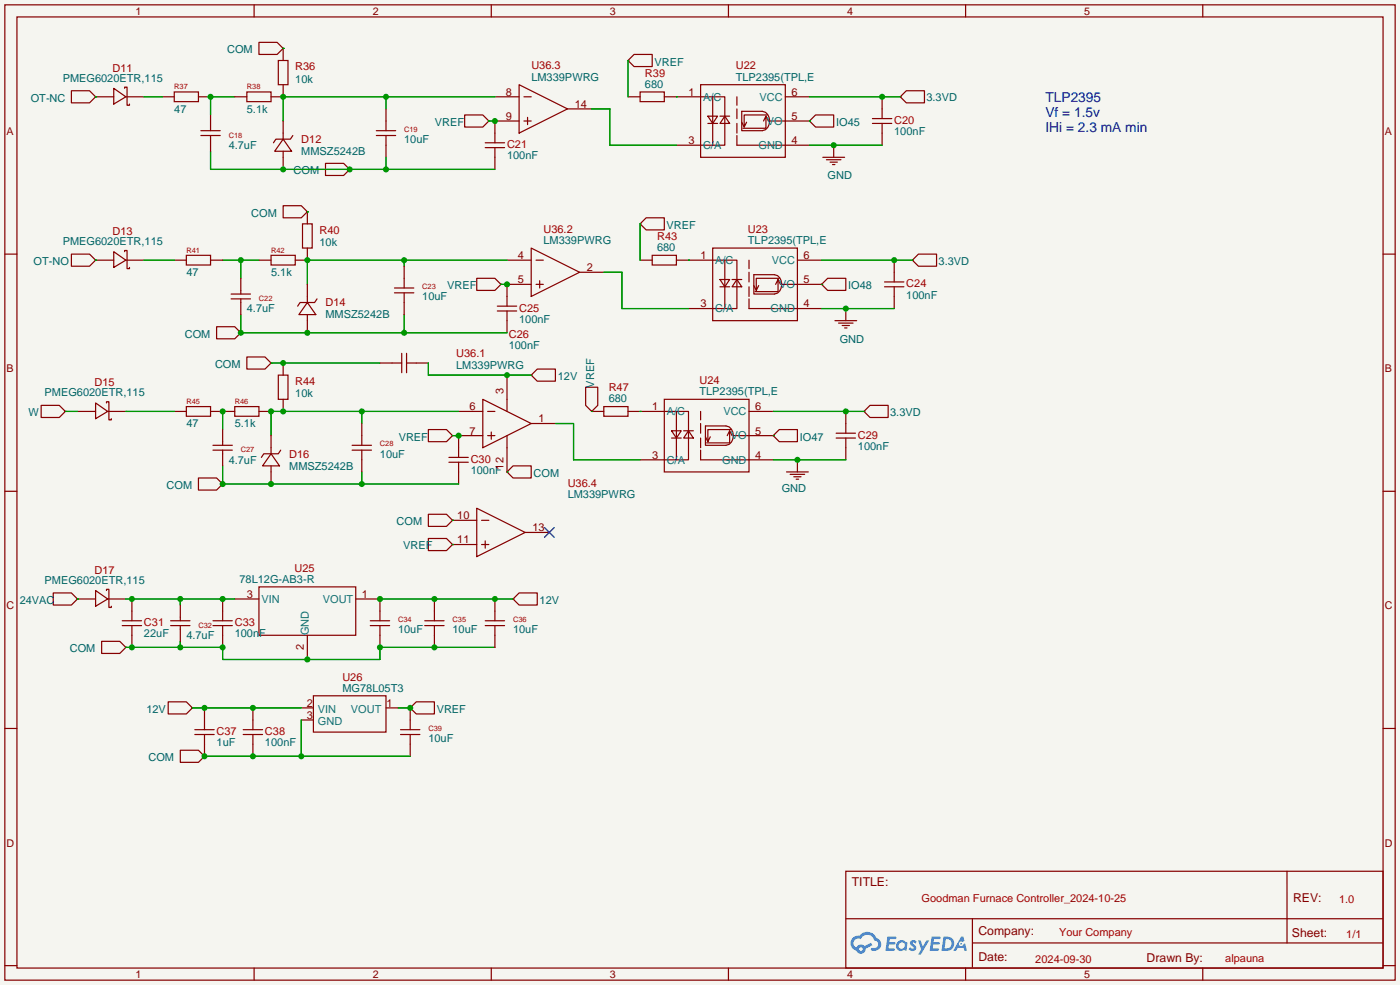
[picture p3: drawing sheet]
<svg xmlns="http://www.w3.org/2000/svg" width="294mm" height="207mm" viewBox="0 0 294 207" stroke-linecap="round" stroke-linejoin="round" font-family="sans-serif">
<path d="M0 0h293.9v206.8h-293.9z" fill="#f5f5f0"/>
<g fill="none" stroke="#850000" stroke-width=".25">
<path d="M1 1h291.9v204.7h-291.9zM3.6 3.6h286.7v199.6h-286.7zM53.3 1v2.6M103.1 1v2.6M152.9 1v2.6M202.7 1v2.6M252.5 1v2.6M1 53.3h2.6M290.3 53.3h2.6M1 103.1h2.6M290.3 103.1h2.6M1 152.9h2.6"/>
<path d="M290.3 152.9h2.6M177.5 182.9h112.8v20.3h-112.8zM177.6 192.8h112.6M204.1 197.9h86.1M204.1 192.8v10.2M270.2 182.9v15M1 202.7h2.6M53.3 203.2v2.5M103.1 203.2v2.5M152.9 203.2v2.5M202.7 203.2v2.5M252.5 203.2v2.5"/>
<path d="M290.3 202.7h2.6"/>
</g>
<g fill="#5487ff">
<path d="M191.2 197.5l.5-.2 .4 .1 .3 .3-.2 .4a.33 .33 0 0 0-.3-.3 .33 .33 0 0 0-.4 .1l.1 .1a.86 .86 0 0 1 .7 .7 .86 .86 0 0 1-.3 .8l-.7 .1-.6-.4 .4-.4 .5 .3 .2-.1v-.2a.88 .88 0 0 1-.6-1.3z"/>
<path d="M192.7 197.4h.6l.4 1.3 .8-1.3h.6l-1.8 3h-.6l.6-1.1z"/>
<path d="M186.3 196.6h1.6l.3 .1-.1 .4h-1.3l-.1 .6h1.1l.2 .3-.3 .3h-1.1l-.1 .8h1.2l.1 .2-.1 .2-1.8 .1z"/>
<path d="M195.6 196.6h1.6l.2 .1v.4h-1.3l-.1 .6h1.1l.2 .3-.3 .3h-1.1l-.1 .8h1.2l.1 .2-.1 .2-1.9 .1z"/>
<path d="M201.7 196.6h.5l.3 .9-.5 .2a.5 .5 0 0 0-.7 .2 .5 .5 0 0 0 .3 .7 .5 .5 0 0 0 .6-.4l.4-.2 .4 1.6h-.6l-.1-.7h-1.2l-.4 .7h-.6z"/>
<path d="M198 196.6l-.4 3h1a1.51 1.51 0 0 0 1.7-1.5 1.51 1.51 0 0 0-1.8-1.5zM198.6 197.1a1.02 1.02 0 0 1 1.1 1.2 1.02 1.02 0 0 1-1.4 .8z"/>
<path d="M188.5 197.6a1.11 1.11 0 0 0-.3 1.6 1.11 1.11 0 0 0 1.6 .2l.5 .2 .2-1.7-.4-.2a1.02 1.02 0 0 0-1.6-.1zM188.6 198.5a.67 .67 0 0 1 1.3 0 .67 .67 0 0 1-1.3 0z"/>
<path d="M179 196.9a1.58 1.58 0 0 0 .8 2.6 1.01 1.01 0 0 0 1.1 .7 1.01 1.01 0 0 0 .8-1.1l1.4-.7-.3-.5-1.3 .7a1.03 1.03 0 0 0-1.7 .3 1 1 0 0 1-.5-1.4 1 1 0 0 1 1.4-.3 1.49 1.49 0 0 1 1.5-1 1.49 1.49 0 0 1 1.4 1.2 .82 .82 0 0 1 .7 1.1 .82 .82 0 0 1-1.2 .5l-.3 .1v.3a1.4 1.4 0 0 0 2-.6 1.4 1.4 0 0 0-.8-1.9 2.19 2.19 0 0 0-3.7-.5l-.8 .1zM180.3 199.2a.4 .4 0 0 1 .8 0 .4 .4 0 0 1-.8 0z"/>
<circle cx="201.8" cy="198.1" r=".19"/>
</g>
<g fill="none" stroke="#850000" stroke-width=".25">
<path d="M15 19.1h3.8l1.3 1.2-1.3 1.3h-3.8zM23.9 18.5l2.5 1.8-2.5 1.5zM26.2 18.5v-.2h.5v3.8h.5v-.3M36.6 19.3h5.1v2h-5.1zM51.8 19.3h5.1v2h-5.1zM54.4 8.9h3.8l1.2 1.3-1.2 1.2h-3.8zM58.4 12.7h2.1v5.1h-2.1zM59.4 10.2h.1M59.4 17.8v2.5h-2.5M59.4 10.2v2.5M109 17.8l10.1 5.1-10.1 5zM131.8 12.7l1.3-1.3h3.8v2.6h-3.8z"/>
<path d="M131.8 12.7h.1M134.4 19.3h5v2h-5zM147.1 17.8h17.7v15.2h-17.7zM20.1 20.3h.1M20.1 20.3h3.8M26.4 20.3h3.8M34 20.3h2.6M41.7 20.3h2.5M42.2 28.4h4M42.2 27.4h4M44.2 24.1v3.3M44.2 28.4v3.4"/>
<path d="M49.3 20.3h2.5M59.4 29.2l1.8 2.6h-3.5zM59.4 25.4v3.8M59.4 31.8v3.8M61.5 28.4l-.5 .8h-3.1l-.5 .8M68.3 34.3h3.8l1.3 1.3-1.3 1.2h-3.8zM73.4 35.6h.1M79 28.4h4.1M79 27.4h4.1M81 22.9v4.5M81 28.4v4.6M97.5 24.1h3.8l1.3 1.3-1.3 1.3h-3.8z"/>
<path d="M101.9 31h4M101.9 30h4M102.6 25.4h.1M103.9 20.3h5.1M103.9 31v4.6M109 25.4h-5.1v4.6M110 25.4h1.5M110 20.3h1.5M110.7 24.6v1.6M119.1 22.9h5.1M131.8 20.3h2.6M139.4 20.3h10.2v10.2h-7.6"/>
<path d="M148.6 24.4h2l-1 1.5zM148.6 25.9h2M149.6 20.3h2.5v10.2h-2.5M151.1 24.4h2.1M152.1 24.4l1.1 1.5h-2.1zM154.7 20.3v1.8M154.7 22.9v2M154.7 25.9v2M154.7 28.4v2.1h15.2M155.7 23.4h4.3a2.16 2.16 0 0 1 1.2 3.4l-.5 .4-.7 .2h-4.3zM155.7 25.7l.5 1M160.3 25.4l.5-1v2.5h-4.8"/>
<path d="M160.8 24.4l.5 1M161 24.1h-4.8v2.6l.5-1M161.5 25.4h8.4M164.8 20.3h5.1M169.9 25.4l1.3-1.3h3.8v2.6h-3.8zM169.9 25.4h.1M172.7 33h4.6M173.5 33.5h3M174.2 34h1.6M174.8 34.5h.5M175 30.5h.1M175 30.5v2.5"/>
<path d="M183.1 25.9h4.1M183.1 24.9h4.1M185.2 20.3v4.6M185.2 25.9v4.6M189 20.3l1.2-1.2h3.9v2.5h-3.9zM189 20.3h.1M15 53.3h3.8l1.3 1.3-1.3 1.3h-3.8zM20.1 54.6h.1M20.1 54.6h3.8M23.9 52.8l2.5 1.8-2.5 1.5zM26.2 52.8v-.2h.5v3.8h.5v-.3M26.4 54.6h3.8"/>
<path d="M36.6 54.6h2.5M39.1 53.6h5.1v2h-5.1zM44.2 54.6h2.5M50.5 58.4v3.3M54.4 54.6h2.5M56.9 53.6h5.1v2h-5.1zM59.4 43.2h3.8l1.3 1.3-1.3 1.2h-3.8zM63.5 47h2v5.1h-2zM64.5 44.5h.1M64.5 52.1v2.5h-2.5M64.5 44.5v2.5M64.5 59.7v3.8"/>
<path d="M84.8 55.9v4.6M100.1 58.4h3.8l1.3 1.3-1.3 1.3h-3.8zM105.2 59.7h.1M106.4 54.6h5.1M111.5 52.1l10.2 5.1-10.2 5zM111.5 59.7h-5.1v4.6M112.5 54.6h1.5M112.5 59.7h1.5M113.3 58.9v1.6M121.7 57.2h5M134.4 47l1.2-1.3h3.8v2.6h-3.8zM134.4 47h.1"/>
<path d="M134.4 54.6h2.5M136.9 53.6h5.1v2h-5.1zM142 54.6h10.1v10.2h-7.6M149.6 52.1h17.8v15.2h-17.8zM151.1 58.7h2.1l-1.1 1.5zM152.1 54.6h2.6v10.2h-2.6M153.7 58.7h2M154.7 58.7l1 1.5h-2zM157.2 54.6v1.8M157.2 57.2v2M158.2 57.7h4.4a2.16 2.16 0 0 1 1.1 3.3l-.5 .5-.6 .2h-4.4zM158.2 59.9l.5 1.1"/>
<path d="M162.8 59.7l.5-1v2.5h-4.8M163.3 58.7l.5 1M163.6 58.4h-4.9v2.6l.6-1.1M164.1 59.7h8.4M167.4 54.6h5.1M172.5 59.7h.1M173.7 58.4h3.8v2.6h-3.8l-1.2-1.3zM185.7 59.2h4M187.7 54.6v4.6M191.5 54.6h.1M192.8 53.3h3.8v2.6h-3.8l-1.3-1.3zM45.5 68.6h3.8l1.2 1.3-1.2 1.2h-3.8z"/>
<path d="M48.5 62.7h4.1M48.5 61.7h4.1M50.5 69.9h.1M50.5 62.7v3.3M51.8 74.9h3.8l1.3 1.3-1.3 1.3h-3.8zM56.9 76.2h.1M58.4 78.7h2.1v5.1h-2.1zM59.4 76.2v2.5M64.5 63.5l1.8 2.5h-3.6zM64.5 66v3.9M66.5 62.7l-.5 .8h-3l-.5 .8M79.8 76.2h4.5"/>
<path d="M82.8 61.5h4.1M82.8 60.5h4.1M84.3 74.2v4M84.8 61.5v4.5M85.3 76.2h4.6M85.3 74.2v4M104.4 65.3h4.1M104.4 64.3h4.1M106.4 65.3v4.6M106.4 78.7v7.7M111.5 78.7l1.3-1.2h3.8v2.5h-3.8zM111.5 78.7h.1"/>
<path d="M151.1 60.2h2.1M157.2 60.2v2M157.2 62.7v2.1h15.3M175.3 67.3h4.5M176 67.8h3.1M176.8 68.3h1.5M177.3 68.8h.5M177.5 64.8h.1M177.5 64.8v2.5M185.7 60.2h4M187.7 60.2v4.6M8.6 85.1h3.8l1.3 1.3-1.3 1.2h-3.8z"/>
<path d="M13.7 86.4h.1M16.3 86.4h3.8M20.1 84.6l2.5 1.8-2.5 1.5zM22.4 84.6v-.3h.5v3.8h.5v-.2M22.6 86.4h3.8M36.6 86.4h2.5M39.1 85.3h5.1v2.1h-5.1zM44.2 86.4h5.1M44.7 94.5h4.1M44.7 93.5h4.1M46.7 90.2v3.3M46.7 94.5v3.3"/>
<path d="M49.3 85.3h5.1v2.1h-5.1zM54.4 86.4h2.5M56.9 95.3l1.8 2.5h-3.6zM56.9 91.4v3.9M56.9 97.8v3.8M58.9 94.5l-.5 .8h-3l-.5 .7M59.4 83.8v2.6M73.9 94.5h4.1M73.9 93.5h4.1M75.9 88.9v4.6M75.9 94.5v4.6M89.9 90.2h3.8l1.3 1.2-1.3 1.3h-3.8z"/>
<path d="M94.2 97h4.1M94.2 96h4.1M95 91.4h.1M96.3 86.4h5M96.3 97v4.6M101.3 83.8l10.2 5.1-10.2 5.1zM101.3 91.4h-5v4.6M102.4 91.4h1.5M102.4 86.4h1.5M103.1 90.7v1.5M106.4 99.1l1.3-1.3h3.8v2.5h-3.8zM106.4 99.1h.1"/>
<path d="M106.4 91.4v7.7M111.5 88.9h5.1M122.9 81.3h2.6v3.8l-1.3 1.3-1.3-1.3zM124.2 86.4h.1M124.2 86.4h2.5M126.7 85.3h5.1v2.1h-5.1zM131.8 86.4h10.2v10.1h-7.6M139.4 83.8h17.8v15.3h-17.8zM141 90.4h2l-1 1.5zM141 91.9h2M142 86.4h2.5v10.1h-2.5M143.5 90.4h2"/>
<path d="M144.5 90.4l1 1.5h-2zM147.1 86.4v1.7M147.1 88.9v2M147.1 91.9v2.1M147.1 94.5v2h15.2M148.1 89.4h4.3a2.16 2.16 0 0 1 1.1 3.4l-.4 .5-.7 .2h-4.3zM148.1 91.7l.5 1M152.7 91.4l.5-1v2.6h-4.9M153.2 90.4l.5 1M153.4 90.2h-4.8v2.5l.5-1M153.9 91.4h8.4M157.2 86.4h5.1"/>
<path d="M162.3 91.4l1.3-1.2h3.8v2.5h-3.8zM162.3 91.4h.1M165.1 99.1h4.6M165.9 99.6h3M167.4 96.5h.1M167.4 96.5v2.6M175.5 91.9h4.1M175.5 90.9h4.1M177.5 86.4v4.5M177.5 91.9v4.6M181.4 86.4h.1M182.6 85.1h3.8v2.5h-3.8l-1.2-1.2z"/>
<path d="M41.7 100.3h3.8l1.2 1.3-1.2 1.3h-3.8zM46.7 101.6h.1M89.9 108h3.8l1.3 1.2-1.3 1.3h-3.8zM89.9 113h3.8l1.3 1.3-1.3 1.3h-3.8zM95 109.2h.1M95 114.3h.1M95 109.2h5.1M95 114.3h5.1M100.1 106.7l10.1 5.1-10.1 5zM101.1 109.2h1.5M101.1 114.3h1.5M101.9 113.5v1.6"/>
<path d="M110.2 111.8h5.1M166.6 100.1h1.5M167.1 100.6h.5M11.2 124.5h3.8l1.3 1.2-1.3 1.3h-3.8zM16.3 125.7h.1M16.3 125.7h3.8M20.1 124l2.5 1.7-2.5 1.6zM21.3 134.6h3.8l1.3 1.3-1.3 1.3h-3.8zM22.4 124v-.3h.5v3.8h.5v-.2M22.6 125.7h3.8M25.7 131.3h4M25.7 130.3h4"/>
<path d="M26.4 135.9h.1M27.7 125.7v4.6M27.7 131.3v4.6M35.8 131.3h4.1M35.8 130.3h4.1M37.8 127v3.3M37.8 131.3v3.3M44.7 131.3h4.1M44.7 130.3h4.1M46.7 125.7v4.6M46.7 131.3v4.6M49.3 125.7h5.1"/>
<path d="M54.4 123.2h20.3v10.2h-20.3zM64.5 133.4v5M74.7 125.7h5.1v4.6M77.7 131.3h4.1M77.7 130.3h4.1M79.8 131.3v4.6M89.2 131.3h4M89.2 130.3h4M91.2 125.7v4.6M91.2 131.3v4.6M101.9 131.3h4M101.9 130.3h4"/>
<path d="M103.9 125.7v4.6M103.9 131.3v4.6M107.7 125.7l1.3-1.2h3.8v2.5h-3.8zM107.7 125.7h.1M35.3 147.3h3.8l1.3 1.3-1.3 1.3h-3.8zM37.8 157.5h3.9l1.2 1.3-1.2 1.2h-3.9zM40.4 148.6h.1M40.9 154.2h4.1M40.9 153.2h4.1M42.9 158.8h.1M42.9 148.6v4.6M42.9 154.2v4.6"/>
<path d="M51.1 154.2h4M51.1 153.2h4M53.1 148.6v4.6M53.1 154.2v4.6M63.2 148.6h2.6M63.2 151.1h2.6M65.8 146.1h15.2v7.6h-15.2zM81 148.6h2.6M84.1 154.2h4M84.1 153.2h4M86.1 148.6l1.3-1.3h3.8v2.6h-3.8zM86.1 148.6h.1"/>
<path d="M86.1 148.6v4.6M86.1 154.2v4.6"/>
</g>
<path d="M114.3 110.7l2 2.1M116.3 110.7l-2 2.1" fill="none" stroke="#000085" stroke-width=".25"/>
<g fill="none" stroke="#009600" stroke-width=".25">
<path d="M59.4 10.2h.1M131.8 12.7v7.6M20.1 20.3h.1M30.2 20.3h3.8M44.2 31.8v3.8h59.7M49.3 20.3h-5.1v3.8M81 20.3v2.6M81 33v2.6M102.6 25.4h1.3M103.9 20.3h-44.5v5.1M124.2 22.9h3.8v7.6h14M142 20.3h.1"/>
<path d="M169.9 25.4h.1M169.9 20.3h19.1M169.9 30.5h15.3M20.1 54.6h.1M30.2 54.6h6.4M46.7 54.6h7.7M50.5 54.6v3.8M64.5 44.5h.1M84.8 54.6v1.3M105.2 59.7h1.2M106.4 54.6h-41.9v5.1M126.7 57.2h3.9v7.6h13.9"/>
<path d="M134.4 47v7.6M144.5 54.6h.1M172.5 59.7h.1M172.5 54.6h19M50.5 66v3.9h55.9M56.9 76.2h22.9M84.8 66v3.9M89.9 76.2v2.5h21.6M172.5 64.8h15.2M13.7 86.4h2.6M26.4 86.4h10.2M46.7 86.4v3.8"/>
<path d="M46.7 97.8v3.8h49.6M75.9 86.4v2.5M75.9 99.1v2.5M95 91.4h1.3M96.3 86.4h-39.4v5M106.4 99.1h.1M116.6 88.9h3.8v7.6h14M124.2 86.4h.1M134.4 86.4h.1M162.3 91.4h.1M162.3 86.4h19.1M162.3 96.5h15.2"/>
<path d="M95 109.2h.1M95 114.3h.1M16.3 125.7h.1M26.4 125.7h22.9M26.4 135.9h20.3v2.5h33.1v-2.5h24.1M37.8 125.7v1.3M37.8 134.6v1.3M79.8 125.7h27.9M40.4 148.6h22.8M42.9 158.8h43.2M63.2 151.1v7.7M83.6 148.6h2.5"/>
</g>
<g fill="#009600">
<circle cx="185.2" cy="20.3" r=".63"/>
<circle cx="175" cy="30.5" r=".63"/>
<circle cx="46.7" cy="125.7" r=".63"/>
<circle cx="37.8" cy="125.7" r=".63"/>
<circle cx="27.7" cy="125.7" r=".63"/>
<circle cx="103.9" cy="25.4" r=".63"/>
<circle cx="59.4" cy="20.3" r=".63"/>
<circle cx="81" cy="20.3" r=".63"/>
<circle cx="64.5" cy="54.6" r=".63"/>
<circle cx="84.8" cy="54.6" r=".63"/>
<circle cx="106.4" cy="59.7" r=".63"/>
<circle cx="177.5" cy="64.8" r=".63"/>
<circle cx="187.7" cy="54.6" r=".63"/>
<circle cx="50.5" cy="69.8" r=".63"/>
<circle cx="64.5" cy="69.8" r=".63"/>
<circle cx="84.8" cy="69.8" r=".63"/>
<circle cx="46.7" cy="101.6" r=".63"/>
<circle cx="56.9" cy="101.6" r=".63"/>
<circle cx="75.9" cy="101.6" r=".63"/>
<circle cx="177.5" cy="86.4" r=".63"/>
<circle cx="167.4" cy="96.5" r=".63"/>
<circle cx="96.3" cy="91.4" r=".63"/>
<circle cx="56.9" cy="86.4" r=".63"/>
<circle cx="59.4" cy="86.4" r=".63"/>
<circle cx="75.9" cy="86.4" r=".63"/>
<circle cx="106.4" cy="78.7" r=".63"/>
<circle cx="59.4" cy="35.6" r=".63"/>
<circle cx="73.4" cy="35.6" r=".63"/>
<circle cx="81" cy="35.6" r=".63"/>
<circle cx="79.8" cy="135.9" r=".63"/>
<circle cx="64.5" cy="138.4" r=".63"/>
<circle cx="46.7" cy="135.9" r=".63"/>
<circle cx="37.8" cy="135.9" r=".63"/>
<circle cx="27.7" cy="135.9" r=".63"/>
<circle cx="91.2" cy="135.9" r=".63"/>
<circle cx="79.8" cy="125.7" r=".63"/>
<circle cx="91.2" cy="125.7" r=".63"/>
<circle cx="103.9" cy="125.7" r=".63"/>
<circle cx="42.9" cy="148.6" r=".63"/>
<circle cx="53.1" cy="148.6" r=".63"/>
<circle cx="86.1" cy="148.6" r=".63"/>
<circle cx="44.2" cy="20.3" r=".63"/>
<circle cx="50.5" cy="54.6" r=".63"/>
<circle cx="46.7" cy="86.4" r=".63"/>
<circle cx="59.4" cy="76.2" r=".63"/>
<circle cx="63.2" cy="158.7" r=".63"/>
<circle cx="53.1" cy="158.7" r=".63"/>
<circle cx="42.9" cy="158.7" r=".63"/>
</g>
<g font-size="2.9" fill="#0000c2">
<text x="219.5" y="21.5">TLP2395</text>
<text x="219.5" y="24.6">Vf = 1.5v</text>
<text x="219.5" y="27.8">IHi = 2.3 mA min</text>
</g>
<g font-size="2.6" fill="#840000">
<text x="178.8" y="186.1">TITLE:</text>
<text x="271.4" y="189.4">REV:</text>
<text x="205.4" y="196.3">Company:</text>
<text x="271.2" y="196.7">Sheet:</text>
<text x="205.4" y="201.8">Date:</text>
<text x="240.7" y="201.9">Drawn By:</text>
</g>
<g font-size="2.3" fill="#006464">
<text x="47.7" y="11.2">COM</text>
<text x="13.2" y="17.1">PMEG6020ETR,115</text>
<text x="62" y="17.3">10k</text>
<text x="111.5" y="16.9">LM339PWRG</text>
<text x="137.4" y="13.8">VREF</text>
<text x="154.4" y="16.9">TLP2395(TPL,E</text>
<text x="6.4" y="21.3">OT-NC</text>
<text x="36.6" y="23.7">47</text>
<text x="51.8" y="23.7">5.1k</text>
<text x="135.4" y="18.4">680</text>
<text x="194.5" y="21.3">3.3VD</text>
<text x="91.3" y="26.4">VREF</text>
<text x="175.5" y="26.5">IO45</text>
<text x="187.7" y="28.4">100nF</text>
<text x="48" y="31.3">4.7uF</text>
<text x="63.2" y="32.6">MMSZ5242B</text>
<text x="84.8" y="30">10uF</text>
<text x="106.4" y="33.5">100nF</text>
<text x="61.6" y="36.6">COM</text>
<text x="173.7" y="37.6">GND</text>
<text x="52.8" y="45.4">COM</text>
<text x="13.2" y="51.4">PMEG6020ETR,115</text>
<text x="67.1" y="51.6">10k</text>
<text x="114.1" y="51.2">LM339PWRG</text>
<text x="137.9" y="52.7">680</text>
<text x="139.9" y="48.1">VREF</text>
<text x="157" y="51.2">TLP2395(TPL,E</text>
<text x="7" y="55.6">OT-NO</text>
<text x="39.1" y="58">47</text>
<text x="56.9" y="58">5.1k</text>
<text x="197" y="55.6">3.3VD</text>
<text x="51.8" y="65.6">4.7uF</text>
<text x="88.6" y="63">10uF</text>
<text x="93.8" y="60.7">VREF</text>
<text x="178.1" y="60.8">IO48</text>
<text x="190.2" y="62.7">100nF</text>
<text x="38.8" y="70.8">COM</text>
<text x="68.3" y="66.8">MMSZ5242B</text>
<text x="109" y="67.7">100nF</text>
<text x="176.3" y="71.9">GND</text>
<text x="45.1" y="77.2">COM</text>
<text x="95.8" y="77.4">LM339PWRG</text>
<text x="106.8" y="73.3">100nF</text>
<text x="9.4" y="83.2">PMEG6020ETR,115</text>
<text x="62" y="83.4">10k</text>
<text x="117.1" y="79.7">12V</text>
<text x="124.7" y="81.4" transform="rotate(-90 124.7 81.4)">VREF</text>
<text x="146.8" y="82.9">TLP2395(TPL,E</text>
<text x="5.9" y="87.4">W</text>
<text x="39.1" y="89.7">47</text>
<text x="49.3" y="89.7">5.1k</text>
<text x="127.8" y="84.5">680</text>
<text x="186.9" y="87.3">3.3VD</text>
<text x="83.7" y="92.5">VREF</text>
<text x="167.9" y="92.5">IO47</text>
<text x="180.1" y="94.4">100nF</text>
<text x="48" y="97.3">4.7uF</text>
<text x="60.7" y="98.6">MMSZ5242B</text>
<text x="79.8" y="96.1">10uF</text>
<text x="98.8" y="99.5">100nF</text>
<text x="112" y="100.1">COM</text>
<text x="35" y="102.6">COM</text>
<text x="119.2" y="104.5">LM339PWRG</text>
<text x="164.1" y="103.3">GND</text>
<text x="83.2" y="110.2">COM</text>
<text x="84.6" y="115.2">VREF</text>
<text x="9.4" y="122.6">PMEG6020ETR,115</text>
<text x="50.3" y="122.3">78L12G-AB3-R</text>
<text x="4.1" y="126.7">24VAC</text>
<text x="113.3" y="126.7">12V</text>
<text x="14.7" y="136.9">COM</text>
<text x="30.2" y="133.7">22uF</text>
<text x="39.1" y="134.2">4.7uF</text>
<text x="49.3" y="133.7">100nF</text>
<text x="83.6" y="132.9">10uF</text>
<text x="95" y="132.9">10uF</text>
<text x="107.7" y="132.9">10uF</text>
<text x="30.7" y="149.6">12V</text>
<text x="71.9" y="145.2">MG78L05T3</text>
<text x="91.7" y="149.7">VREF</text>
<text x="89.9" y="155.7">10uF</text>
<text x="31.2" y="159.7">COM</text>
<text x="45.5" y="156.6">1uF</text>
<text x="55.6" y="156.6">100nF</text>
</g>
<g font-size="2.3" fill="#a90000">
<text x="23.6" y="15.1">D11</text>
<text x="62" y="14.8">R36</text>
<text x="111.5" y="14.6">U36.3</text>
<text x="135.4" y="16.1">R39</text>
<text x="154.4" y="14.6">U22</text>
<text x="187.7" y="26">C20</text>
<text x="63.2" y="30">D12</text>
<text x="106.4" y="31.1">C21</text>
<text x="23.6" y="49.4">D13</text>
<text x="67.1" y="49.1">R40</text>
<text x="114.1" y="48.9">U36.2</text>
<text x="137.9" y="50.4">R43</text>
<text x="157" y="48.9">U23</text>
<text x="68.3" y="64.3">D14</text>
<text x="109" y="65.4">C25</text>
<text x="190.2" y="60.3">C24</text>
<text x="106.8" y="71">C26</text>
<text x="95.8" y="75">U36.1</text>
<text x="19.8" y="81.1">D15</text>
<text x="62" y="80.8">R44</text>
<text x="127.8" y="82.1">R47</text>
<text x="146.8" y="80.6">U24</text>
<text x="180.1" y="92.1">C29</text>
<text x="60.7" y="96.1">D16</text>
<text x="98.8" y="97.2">C30</text>
<text x="119.2" y="102.2">U36.4</text>
<text x="19.8" y="120.5">D17</text>
<text x="61.8" y="120.1">U25</text>
<text x="30.2" y="131.5">C31</text>
<text x="49.3" y="131.5">C33</text>
<text x="71.9" y="142.9">U26</text>
<text x="45.5" y="154.3">C37</text>
<text x="55.6" y="154.3">C38</text>
<text x="193.5" y="189.4">Goodman Furnace Controller_2024-10-25</text>
<text x="281.1" y="189.5">1.0</text>
<text x="222.3" y="196.4">Your Company</text>
<text x="282.6" y="197">1/1</text>
<text x="217.3" y="202">2024-09-30</text>
<text x="257.2" y="202">alpauna</text>
</g>
<g font-size="2.3" fill="#840000">
<text x="106.2" y="20.1">8</text>
<text x="120.6" y="22.6">14</text>
<text x="144.5" y="20.1">1</text>
<text x="166.1" y="20.1">6</text>
<text x="106.2" y="25.2">9</text>
<text x="166.1" y="25.2">5</text>
<text x="144.5" y="30.3">3</text>
<text x="166.1" y="30.3">4</text>
<text x="108.7" y="54.4">4</text>
<text x="108.7" y="59.5">5</text>
<text x="123.2" y="56.9">2</text>
<text x="147.1" y="54.4">1</text>
<text x="168.7" y="59.5">5</text>
<text x="168.7" y="54.4">6</text>
<text x="147.1" y="64.5">3</text>
<text x="168.7" y="64.5">4</text>
<text x="105.7" y="82.8" transform="rotate(-90 105.7 82.8)">3</text>
<text x="98.5" y="86.1">6</text>
<text x="113" y="88.7">1</text>
<text x="136.9" y="86.1">1</text>
<text x="158.5" y="86.1">6</text>
<text x="98.5" y="91.2">7</text>
<text x="158.5" y="91.2">5</text>
<text x="105.7" y="98.6" transform="rotate(-90 105.7 98.6)">12</text>
<text x="136.9" y="96.3">3</text>
<text x="158.5" y="96.3">4</text>
<text x="96" y="109">10</text>
<text x="111.8" y="111.5">13</text>
<text x="96" y="114.1">11</text>
<text x="51.8" y="125.5">3</text>
<text x="75.9" y="125.5">1</text>
<text x="63.8" y="136.4" transform="rotate(-90 63.8 136.4)">2</text>
<text x="64.4" y="148.4">2</text>
<text x="81.2" y="148.4">1</text>
<text x="64.4" y="150.9">3</text>
</g>
<g font-size="2.3" fill="#008484">
<text x="147.6" y="21.1">A/C</text>
<text x="159.5" y="21.1">VCC</text>
<text x="161" y="26.2">VO</text>
<text x="147.6" y="31.3">C/A</text>
<text x="159.2" y="31.3">GND</text>
<text x="150.1" y="55.4">A/C</text>
<text x="162" y="55.4">VCC</text>
<text x="150.1" y="65.6">C/A</text>
<text x="161.7" y="65.6">GND</text>
<text x="163.5" y="60.5">VO</text>
<text x="140" y="87.1">A/C</text>
<text x="151.8" y="87.1">VCC</text>
<text x="153.4" y="92.2">VO</text>
<text x="140" y="97.3">C/A</text>
<text x="151.6" y="97.3">GND</text>
<text x="54.9" y="126.5">VIN</text>
<text x="67.8" y="126.5">VOUT</text>
<text x="64.8" y="133.3" transform="rotate(-90 64.8 133.3)">GND</text>
<text x="66.7" y="149.6">VIN</text>
<text x="73.7" y="149.6">VOUT</text>
<text x="66.7" y="152.2">GND</text>
</g>
<g font-size="2.2" fill="#840000">
<text x="28.4" y="3.1">1</text>
<text x="78.2" y="3.1">2</text>
<text x="128" y="3.1">3</text>
<text x="177.8" y="3.1">4</text>
<text x="227.6" y="3.1">5</text>
<text x="1.4" y="28.3">A</text>
<text x="290.7" y="28.3">A</text>
<text x="1.4" y="78.1">B</text>
<text x="290.7" y="78.1">B</text>
<text x="1.4" y="127.9">C</text>
<text x="290.7" y="127.9">C</text>
<text x="1.4" y="177.7">D</text>
<text x="290.7" y="177.7">D</text>
<text x="28.4" y="205.3">1</text>
<text x="78.2" y="205.3">2</text>
<text x="128" y="205.3">3</text>
<text x="177.8" y="205.3">4</text>
<text x="227.6" y="205.3">5</text>
</g>
<g font-size="1.6" fill="#a90000">
<text x="36.6" y="18.7">R37</text>
<text x="51.8" y="18.7">R38</text>
<text x="48" y="28.9">C18</text>
<text x="84.8" y="27.6">C19</text>
<text x="39.1" y="53">R41</text>
<text x="56.9" y="53">R42</text>
<text x="54.4" y="63.2">C22</text>
<text x="88.6" y="60.6">C23</text>
<text x="39.1" y="84.8">R45</text>
<text x="49.3" y="84.8">R46</text>
<text x="50.5" y="94.9">C27</text>
<text x="79.8" y="93.7">C28</text>
<text x="41.7" y="131.8">C32</text>
<text x="83.6" y="130.5">C34</text>
<text x="95" y="130.5">C35</text>
<text x="107.7" y="130.5">C36</text>
<text x="89.9" y="153.4">C39</text>
</g>
</svg>
